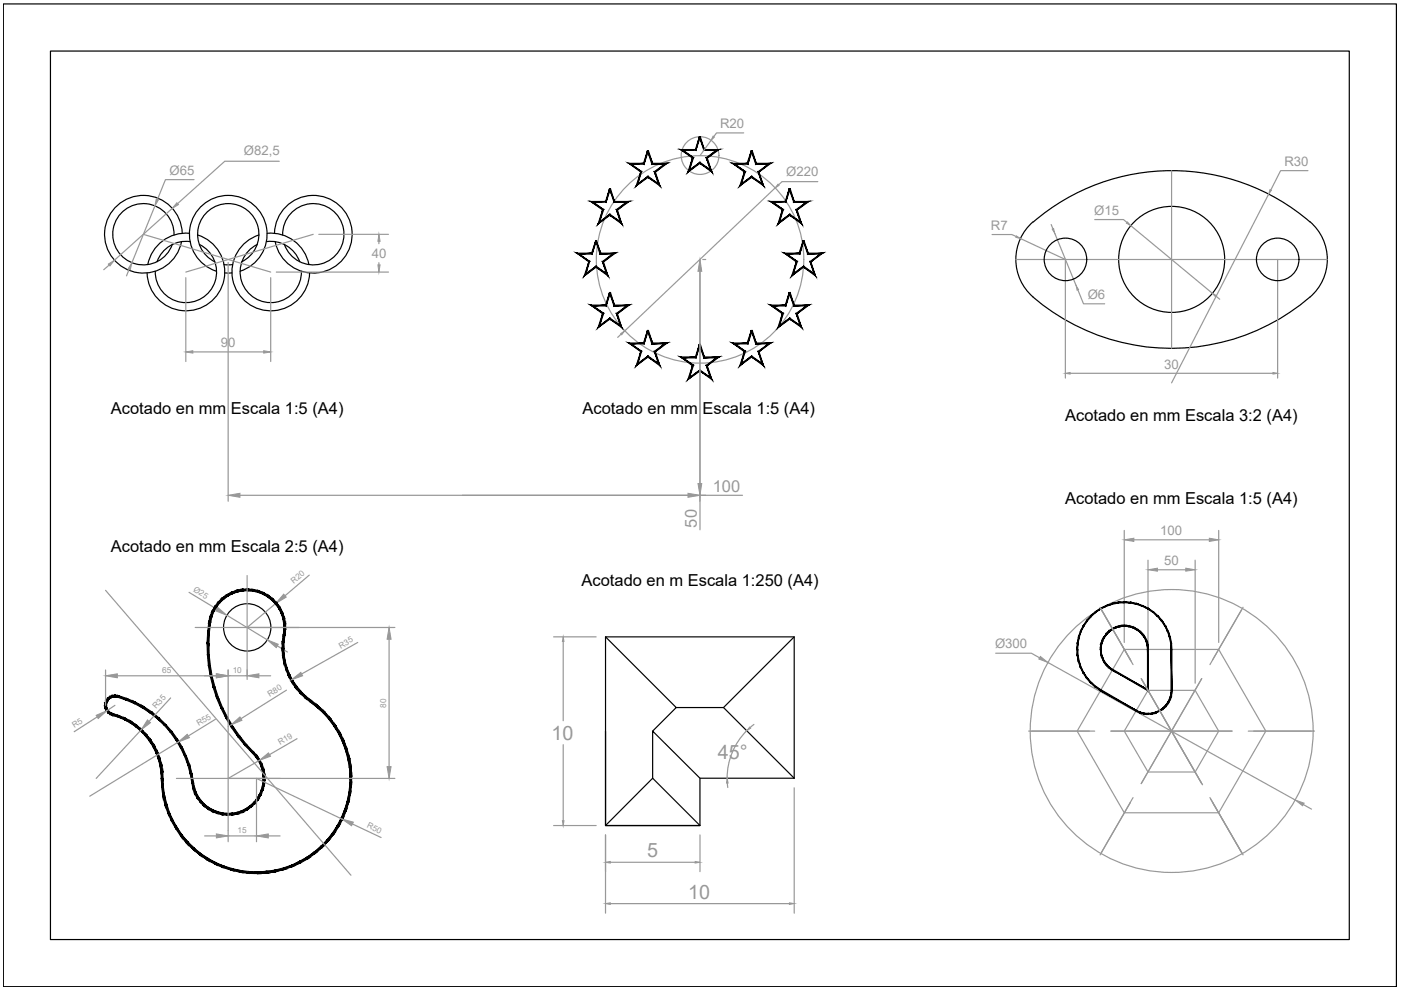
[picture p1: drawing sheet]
<svg xmlns="http://www.w3.org/2000/svg" width="297mm" height="210mm" viewBox="0 0 297 210" stroke-linecap="round" stroke-linejoin="round" font-family="sans-serif">
<!-- layer: 0 -->
<g fill="none" stroke="#000" stroke-width=".25">
<path d="M.7 .8h295.4v208.4h-295.4zM10.7 10.8h275.4v188.4h-275.4zM36.9 49.8a6.5 6.5 0 0 0-9-6.1 6.5 6.5 0 0 0-2 10.7 6.5 6.5 0 0 0 10.6-2.6M38.6 49.4a8.2 8.2 0 0 0-12-7 8.2 8.2 0 0 0-1.1 13.9 8.2 8.2 0 0 0 13-5.1M40.2 49.5a8.2 8.2 0 0 0-8.9 6.6M40.3 51.2a6.5 6.5 0 0 0-7 4.3M41.9 49.8a8.2 8.2 0 0 1 2.5 14.4 8.2 8.2 0 0 1-13.2-6.3M42.3 51.8a6.5 6.5 0 0 1 .5 11.4 6.5 6.5 0 0 1-9.9-5.7M45.5 55.5a6.5 6.5 0 0 1-2.2-9.9 6.5 6.5 0 0 1 10.2 0 6.5 6.5 0 0 1-2.2 9.9M45.9 57.5a8.2 8.2 0 0 1-4.2-12.7 8.2 8.2 0 0 1 13.4 0 8.2 8.2 0 0 1-4.2 12.7M47.5 56.1h1.8M47.6 57.9h1.5"/>
<path d="M54.5 51.8a6.5 6.5 0 0 0-.5 11.4 6.5 6.5 0 0 0 9.9-5.7M54.9 49.8a8.2 8.2 0 0 0-2.4 14.4 8.2 8.2 0 0 0 13.1-6.3M56.5 51.2a6.5 6.5 0 0 1 7 4.3M56.7 49.5a8.2 8.2 0 0 1 8.8 6.6M58.2 49.4a8.2 8.2 0 0 1 12-7 8.2 8.2 0 0 1 1.2 13.9 8.2 8.2 0 0 1-13.1-5.1M59.9 49.8a6.5 6.5 0 0 1 9-6.1 6.5 6.5 0 0 1 2 10.7 6.5 6.5 0 0 1-10.6-2.6M219 47a10.5 10.5 0 0 0 0 16 44.8 44.8 0 0 0 60-1.3 10.5 10.5 0 0 0-1.2-14.7M219.1 47.1a45 45 0 0 1 58.7 0M128.4 135l15 15-5 5M168.4 135l-15 15M128.4 155v20h20v-10M143.4 150h10l15 15"/>
<path d="M138.4 165v-10l10 10h20M168.4 165v-30h-40v40h20l-10-10-10 10"/>
<circle cx="225.9" cy="55" r="4.5"/>
<circle cx="248.4" cy="55" r="11.2"/>
<circle cx="270.9" cy="55" r="4.5"/>
<circle cx="52.4" cy="133" r="5"/>
</g>
<!-- layer: CapaCotas -->
<g fill="none" stroke="#989898" stroke-width=".25">
<path d="M41.1 38.1h-6l-1.7 4.2M59.2 34.2h-11.5l-10 9M150.7 29.8l-2.3 3.2M157.7 28.2h-5.8l-.6 .8M164.3 39.9l-31.9 30.3M173.4 38.5h-7.6l-.7 .7M248.4 36.2v37.7M277.3 36.2h-5.8l-2.1 4.1M23.1 56.2l-1.1 1M27.4 57.1l-.6 1.4M30.4 49.7l27 8M32.8 43.7l-4.8 12"/>
<path d="M36.5 44.2l-12.3 11M39.4 58.9v17.8M48.4 55.7v50.6M57.4 58.9v17.8M58.6 57.7h23.8M66.4 49.7l-27 8M67.6 49.7h14.8M80.3 51.2v.5M80.3 55.7v.5M148.4 55.7v56.6M149 55h.6M210.3 49.7h4.2l1 .5"/>
<path d="M215.4 55h66M216.4 50.6l9.5 4.4v25.2M222.9 47.6l.4 .9M223.6 49.5l4.6 11.1M232.1 46.6h6.1l.8 .6M239.7 47.8l17.3 14.4M269 41.2l-20.6 40M270.9 55v25.2M40.9 74.6h15M131.7 70.9l-.7 .6M226.9 79.1h43M228.5 61.5l1.2 2.9h4.5"/>
<path d="M257.8 62.8l.8 .6M50.9 105h106.5M238.4 112.5v23.7M240.4 114.5h16M243.4 118.8v26.1M253.4 118.8v26.1M258.4 112.5v23.7M22.4 125.2l52 60.4M40.1 125.6l5.9 3.5M41.4 133h42.3M48.1 130.5l8.6 5.2M52.4 122v22"/>
<path d="M58.5 127.9l-6.1 5.1M58.8 136.9l2.1 1.3M65.6 121.9l-5.2 4.4M75.8 136.2l-11.8 6.7M82.5 135.5v27M117.4 135h9M119.4 136v16.8M211.1 138.5h7.6l1.7 1M233.2 128.8l6.5 11.1M233.4 129l6.4 11.2M233.5 129.3l6.7 11.6M238.4 137.7h20l10 17.3-10 17.3h-20l-10-17.3z"/>
<path d="M245.4 120.8h6M263.2 129.3l-6.7 11.6M263.6 128.8l-6.5 11.1M20.6 152l-4.9 3.1M22.4 142.1v7.4M24.4 149.5l-1.7 1.2M24.9 143.3h21M29.9 154.8l-9.5 10.2M36.2 148l-4.6 4.9M37.8 157.3l-18.8 11.5M45.7 152.5l-5.8 3.5M48.4 142.1v36.4"/>
<path d="M48.4 143.3h4M54.9 143.3h2.5M60.7 146.3l-9.6 6.1M63 156.6l-5.9 3.4M119.4 157.9v16.1M158.3 154.9a14.2 14.2 0 0 0-4.1 10.1M159.8 153.6l-.7 .6M218.1 155h14M222.2 140.4l52.4 29.2M235.5 155h25.7M242 143.9l13 22.5M243.4 146.4h10l5 8.6-5 8.7h-10l-5-8.7z"/>
<path d="M254.8 143.9l-12.8 22.2M264.7 155h14M37.4 165h46.3M43.4 177.2h2.5M48.4 177.2h6M55 161.2l-6.6 3.8M56.9 177.2h2.5M72.5 173.6l-18.1-8.6v13.5M74.7 174.7l6.1 2.9M117.4 175h9M128.4 177v16.6M148.4 177v7.8"/>
<path d="M154.2 166l.1 1M168.4 167v26.6M239.7 170.1l-6.5 11.2M240.2 169.1l-6.7 11.6M256.5 169.1l6.9 11.9M257.1 170.1l6.5 11.2M276.3 170.6l1.8 1M129.4 182.8h18M129.4 191.6h38"/>
<circle cx="148.4" cy="33" r="4"/>
<circle cx="148.4" cy="55" r="22"/>
<circle cx="248.4" cy="155" r="30"/>
</g>
<!-- layer: 0 -->
<g fill="#000" stroke="#000" stroke-width=".21">
<path d="M137.3 31.9l-.7 2.9 .9-2.8zM137.3 31.9l-.7 2.9-.2-.2zM133.9 34.8h2.7l-.2-.2zM133.3 34.6h3.1l-2.5 .2zM133.3 34.6l2.7 1.8-2.1-1.6zM133.3 34.6l2.7 1.8-.2 .1zM135.8 36.5l-.6 2.4 .8-2.5zM135.8 36.5l-.6 2.4-.3 .5zM135.2 38.9l-.3 .5 2.5-2zM134.9 39.4l2.5-2v.2zM137.4 37.4v.2l2.2 1.3zM137.4 37.6l2.2 1.3 .3 .5zM138.7 36.4l.9 2.5 .3 .5zM138.7 36.4l.3 .1 .9 2.9zM138.7 36.4l.3 .1 1.9-1.7zM139 36.5l1.9-1.7 .6-.2zM138.2 34.8h2.7l.6-.2zM138.4 34.6h3.1l-3.3 .2zM137.3 32l.9 2.8 .2-.2zM137.3 32l.2-.1 .9 2.7z"/>
<path d="M148.3 29l-.7 2.9 .9-2.9zM148.3 29l-.7 2.9-.2-.2zM144.9 31.9h2.7l-.2-.2zM144.3 31.7h3.1l-2.5 .2zM144.3 31.7l2.8 1.7-2.2-1.5zM144.3 31.7l2.8 1.7-.3 .1zM146.8 33.5l-.6 2.5 .9-2.6zM146.8 33.5l-.6 2.5-.4 .5zM146.2 36l-.4 .5 2.6-2.1zM145.8 36.5l2.6-2.1v.3zM148.4 34.4v.3l2.2 1.3zM148.4 34.7l2.2 1.3 .3 .5zM149.7 33.4l.9 2.6 .3 .5zM149.7 33.4l.3 .1 .9 3zM149.7 33.4l.3 .1 1.9-1.6zM150 33.5l1.9-1.6 .6-.2zM149.2 31.9h2.7l.6-.2zM149.3 31.7h3.2l-3.3 .2zM148.3 29l.9 2.9 .1-.2zM148.3 29h.2l.8 2.7z"/>
<path d="M159.3 31.9l-.7 2.9 .9-2.8zM159.3 31.9l-.7 2.9-.2-.2zM155.9 34.8h2.7l-.2-.2zM155.3 34.6h3.1l-2.5 .2zM155.3 34.6l2.8 1.8-2.2-1.6zM155.3 34.6l2.8 1.8-.3 .1zM157.8 36.5l-.6 2.4 .9-2.5zM157.8 36.5l-.6 2.4-.4 .5zM157.2 38.9l-.4 .5 2.6-2zM156.8 39.4l2.6-2v.2zM159.4 37.4v.2l2.1 1.3zM159.4 37.6l2.1 1.3 .4 .5zM160.7 36.4l.8 2.5 .4 .5zM160.7 36.4l.2 .1 1 2.9zM160.7 36.4l.2 .1 2-1.7zM160.9 36.5l2-1.7 .6-.2zM160.2 34.8h2.7l.6-.2zM160.3 34.6h3.2l-3.3 .2zM159.3 32l.9 2.8 .1-.2zM159.3 32l.2-.1 .8 2.7z"/>
<path d="M126.3 51l-.8 2.9 1-2.9zM126.3 51l-.8 2.9-.1-.2zM122.9 53.9h2.6l-.1-.2zM122.3 53.7h3.1l-2.5 .2zM122.3 53.7l2.7 1.7-2.1-1.5zM122.3 53.7l2.7 1.7-.2 .1zM124.8 55.5l-.6 2.5 .8-2.6zM124.8 55.5l-.6 2.5-.3 .5zM124.2 58l-.3 .5 2.5-2.1zM123.9 58.5l2.5-2.1v.3zM126.4 56.4v.3l2.2 1.3zM126.4 56.7l2.2 1.3 .3 .5zM127.7 55.4l.9 2.6 .3 .5zM127.7 55.4l.3 .1 .9 3zM127.7 55.4l.3 .1 1.9-1.6zM128 55.5l1.9-1.6 .6-.2zM127.2 53.9h2.7l.6-.2zM127.4 53.7h3.1l-3.3 .2zM126.3 51l.9 2.9 .2-.2zM126.3 51h.2l.9 2.7z"/>
<path d="M129.2 40l-.7 2.9 .9-2.9zM129.2 40l-.7 2.9-.1-.2zM125.8 42.9h2.7l-.1-.2zM125.2 42.7h3.2l-2.6 .2zM125.2 42.7l2.8 1.7-2.2-1.5zM125.2 42.7l2.8 1.7-.3 .1zM127.7 44.5l-.5 2.5 .8-2.6zM127.7 44.5l-.5 2.5-.4 .5zM127.2 47l-.4 .5 2.5-2.1zM126.8 47.5l2.5-2.1v.3zM129.3 45.4v.3l2.2 1.3zM129.3 45.7l2.2 1.3 .4 .5zM130.7 44.4l.8 2.6 .4 .5zM130.7 44.4l.2 .1 1 3zM130.7 44.4l.2 .1 1.9-1.6zM130.9 44.5l1.9-1.6 .7-.2zM130.2 42.9h2.6l.7-.2zM130.3 42.7h3.2l-3.3 .2zM129.2 40l1 2.9 .1-.2zM129.2 40h.2l.9 2.7z"/>
<path d="M167.3 40l-.7 2.9 .9-2.9zM167.3 40l-.7 2.9-.1-.2zM163.9 42.9h2.7l-.1-.2zM163.3 42.7h3.2l-2.6 .2zM163.3 42.7l2.8 1.7-2.2-1.5zM163.3 42.7l2.8 1.7-.3 .1zM165.8 44.5l-.5 2.5 .8-2.6zM165.8 44.5l-.5 2.5-.4 .5zM165.3 47l-.4 .5 2.6-2.1zM164.9 47.5l2.6-2.1v.3zM167.5 45.4v.3l2.1 1.3zM167.5 45.7l2.1 1.3 .4 .5zM168.8 44.4l.8 2.6 .4 .5zM168.8 44.4l.2 .1 1 3zM168.8 44.4l.2 .1 1.9-1.6zM169 44.5l1.9-1.6 .7-.2zM168.3 42.9h2.6l.7-.2zM168.4 42.7h3.2l-3.3 .2zM167.3 40l1 2.9 .1-.2zM167.3 40h.2l.9 2.7z"/>
<path d="M170.3 51l-.7 2.9 .9-2.9zM170.3 51l-.7 2.9-.2-.2zM166.9 53.9h2.7l-.2-.2zM166.3 53.7h3.1l-2.5 .2zM166.3 53.7l2.8 1.7-2.2-1.5zM166.3 53.7l2.8 1.7-.3 .1zM168.8 55.5l-.6 2.5 .9-2.6zM168.8 55.5l-.6 2.5-.4 .5zM168.2 58l-.4 .5 2.6-2.1zM167.8 58.5l2.6-2.1v.3zM170.4 56.4v.3l2.1 1.3zM170.4 56.7l2.1 1.3 .4 .5zM171.7 55.4l.8 2.6 .4 .5zM171.7 55.4l.2 .1 1 3zM171.7 55.4l.2 .1 2-1.6zM171.9 55.5l2-1.6 .6-.2zM171.2 53.9h2.7l.6-.2zM171.4 53.7h3.1l-3.3 .2zM170.3 51l.9 2.9 .2-.2zM170.3 51h.2l.9 2.7z"/>
<path d="M129.2 62l-.7 2.9 .9-2.9zM129.2 62l-.7 2.9-.1-.2zM125.8 64.9h2.7l-.1-.2zM125.2 64.7h3.2l-2.6 .2zM125.2 64.7l2.8 1.7-2.2-1.5zM125.2 64.7l2.8 1.7-.3 .1zM127.7 66.5l-.5 2.5 .8-2.6zM127.7 66.5l-.5 2.5-.4 .5zM127.2 69l-.4 .5 2.5-2.1zM126.8 69.5l2.5-2.1v.3zM129.3 67.4v.3l2.2 1.3zM129.3 67.7l2.2 1.3 .4 .5zM130.7 66.4l.8 2.6 .4 .5zM130.7 66.4l.2 .1 1 3zM130.7 66.4l.2 .1 1.9-1.6zM130.9 66.5l1.9-1.6 .7-.2zM130.2 64.9h2.6l.7-.2zM130.3 64.7h3.2l-3.3 .2zM129.2 62l1 2.9 .1-.2zM129.2 62h.2l.9 2.7z"/>
<path d="M137.3 70l-.7 2.9 .9-2.8zM137.3 70l-.7 2.9-.2-.2zM133.9 72.9h2.7l-.2-.2zM133.3 72.7h3.1l-2.5 .2zM133.3 72.7l2.7 1.8-2.1-1.6zM133.3 72.7l2.7 1.8-.2 .1zM135.8 74.6l-.6 2.4 .8-2.5zM135.8 74.6l-.6 2.4-.3 .6zM135.2 77l-.3 .6 2.5-2.1zM134.9 77.6l2.5-2.1v.2zM137.4 75.5v.2l2.2 1.3zM137.4 75.7l2.2 1.3 .3 .6zM138.7 74.5l.9 2.5 .3 .6zM138.7 74.5l.3 .1 .9 3zM138.7 74.5l.3 .1 1.9-1.7zM139 74.6l1.9-1.7 .6-.2zM138.2 72.9h2.7l.6-.2zM138.4 72.7h3.1l-3.3 .2zM137.3 70.1l.9 2.8 .2-.2zM137.3 70.1l.2-.1 .9 2.7z"/>
<path d="M148.3 73l-.7 2.9 .9-2.8zM148.3 73l-.7 2.9-.2-.2zM144.9 75.9h2.7l-.2-.2zM144.3 75.7h3.1l-2.5 .2zM144.3 75.7l2.8 1.8-2.2-1.6zM144.3 75.7l2.8 1.8h-.3zM146.8 77.5l-.6 2.5 .9-2.5zM146.8 77.5l-.6 2.5-.4 .5zM146.2 80l-.4 .5 2.6-2.1zM145.8 80.5l2.6-2.1v.3zM148.4 78.4v.3l2.2 1.3zM148.4 78.7l2.2 1.3 .3 .5zM149.7 77.5l.9 2.5 .3 .5zM149.7 77.5h.3l.9 3zM149.7 77.5h.3l1.9-1.6zM150 77.5l1.9-1.6 .6-.2zM149.2 75.9h2.7l.6-.2zM149.3 75.7h3.2l-3.3 .2zM148.3 73.1l.9 2.8 .1-.2zM148.3 73.1l.2-.1 .8 2.7z"/>
<path d="M159.3 70l-.7 2.9 .9-2.8zM159.3 70l-.7 2.9-.2-.2zM155.9 72.9h2.7l-.2-.2zM155.3 72.7h3.1l-2.5 .2zM155.3 72.7l2.8 1.8-2.2-1.6zM155.3 72.7l2.8 1.8-.3 .1zM157.8 74.6l-.6 2.4 .9-2.5zM157.8 74.6l-.6 2.4-.4 .6zM157.2 77l-.4 .6 2.6-2.1zM156.8 77.6l2.6-2.1v.2zM159.4 75.5v.2l2.1 1.3zM159.4 75.7l2.1 1.3 .4 .6zM160.7 74.5l.8 2.5 .4 .6zM160.7 74.5l.2 .1 1 3zM160.7 74.5l.2 .1 2-1.7zM160.9 74.6l2-1.7 .6-.2zM160.2 72.9h2.7l.6-.2zM160.3 72.7h3.2l-3.3 .2zM159.3 70.1l.9 2.8 .1-.2zM159.3 70.1l.2-.1 .8 2.7z"/>
<path d="M167.3 62l-.7 2.9 .9-2.9zM167.3 62l-.7 2.9-.1-.2zM163.9 64.9h2.7l-.1-.2zM163.3 64.7h3.2l-2.6 .2zM163.3 64.7l2.8 1.7-2.2-1.5zM163.3 64.7l2.8 1.7-.3 .1zM165.8 66.5l-.5 2.5 .8-2.6zM165.8 66.5l-.5 2.5-.4 .5zM165.3 69l-.4 .5 2.6-2.1zM164.9 69.5l2.6-2.1v.3zM167.5 67.4v.3l2.1 1.3zM167.5 67.7l2.1 1.3 .4 .5zM168.8 66.4l.8 2.6 .4 .5zM168.8 66.4l.2 .1 1 3zM168.8 66.4l.2 .1 1.9-1.6zM169 66.5l1.9-1.6 .7-.2zM168.3 64.9h2.6l.7-.2zM168.4 64.7h3.2l-3.3 .2zM167.3 62l1 2.9 .1-.2zM167.3 62h.2l.9 2.7z"/>
<path d="M243.4 136.8l.1 .9h-.2zM243.2 136.8l.1 .9 .1-.9zM243.2 136l.2 .8h-.2zM243 136l.2 .8v-.8zM242.8 135.2l.4 .8h-.2zM242.6 135.2l.4 .8-.2-.8zM242.3 134.4l.5 .8h-.2zM242.1 134.6l.5 .6-.3-.8zM241.7 133.8l.6 .6-.2 .2zM241.7 133.8l-.2 .1 .6 .7zM240.9 133.3l.8 .5-.2 .1zM240.9 133.3l-.1 .2 .7 .4zM240.1 132.9l.8 .4-.1 .2zM240.1 132.9v.2l.7 .4zM239.3 132.7l.8 .2v.2zM239.3 132.7v.2l.8 .2zM238.4 132.6l.9 .1v.2zM238.4 132.6v.2l.9 .1zM237.5 132.7l.9-.1v.2zM237.5 132.7v.2l.9-.1zM236.6 132.9l.9-.2v.2zM236.6 132.9l.1 .2 .8-.2zM235.8 133.3l.8-.4 .1 .2zM235.8 133.3l.2 .2 .7-.4zM235.1 133.8l.7-.5 .2 .2zM235.1 133.8l.1 .1 .8-.4zM235.1 133.8l.1 .1-.7 .5zM234.5 134.4l.1 .2 .6-.7zM234.5 134.4l.1 .2-.6 .6zM234 135.2h.1l.5-.6zM234 135.2h.1l-.5 .8zM234.1 135.2l-.5 .8h.2zM233.6 136h.2l-.4 .8zM233.8 136l-.4 .8h.1zM233.4 136.8h.1l-.2 .9zM233.5 136.8l-.2 .9h.2zM233.3 137.7h.2l-.1 .9zM233.5 137.7l-.1 .9 .1-.1zM233.4 138.6l.1-.1 .1 .9zM233.5 138.5l.1 .9h.2zM233.6 139.4h.2l.2 .8zM233.8 139.4l.2 .8h.1zM234 140.2h.1l.4 .8zM234.1 140.2l.4 .8 .1-.2zM234.5 141l.1-.2 .5 .8zM234.6 140.8l.5 .8 .1-.1zM235.1 141.6l.1-.1 .6 .6zM235.2 141.5l.6 .6 .2-.2z"/>
<path d="M248.4 136.4l.1 1.3h-.2zM248.2 136.4l.1 1.3 .1-1.3zM248.1 135.1l.3 1.3h-.2zM247.9 135.1l.3 1.3-.1-1.3zM247.7 133.8l.4 1.3h-.2zM247.5 133.9l.4 1.2-.2-1.3zM247.1 132.7l.6 1.1-.2 .1zM247 132.7l.5 1.2-.4-1.2zM246.4 131.6l.7 1.1h-.1zM246.2 131.7l.8 1-.6-1.1zM245.5 130.5l.9 1.1-.2 .1zM245.5 130.5l-.1 .2 .8 1zM244.5 129.7l1 .8-.1 .2zM244.5 129.7l-.1 .1 1 .9zM243.4 128.9l1.1 .8-.1 .1zM243.4 128.9l-.1 .2 1.1 .7zM242.3 128.4l1.1 .5-.1 .2zM242.3 128.4l-.1 .2 1.1 .5zM241 127.9l1.3 .5-.1 .2zM241 127.9l-.1 .2 1.3 .5zM239.7 127.7l1.3 .2-.1 .2zM239.7 127.7v.2l1.2 .2zM238.4 127.6l1.3 .1v.2zM238.4 127.6v.2l1.3 .1zM237.1 127.7l1.3-.1v.2zM237.1 127.7v.2l1.3-.1zM235.8 127.9l1.3-.2v.2zM235.8 127.9v.2l1.3-.2zM234.5 128.4l1.3-.5v.2zM234.5 128.4l.1 .2 1.2-.5zM233.3 128.9l1.2-.5 .1 .2zM233.3 128.9l.2 .2 1.1-.5zM232.2 129.7l1.1-.8 .2 .2zM232.2 129.7l.2 .1 1.1-.7zM231.3 130.5l.9-.8 .2 .1zM231.3 130.5l.1 .2 1-.9zM231.3 130.5l.1 .2-1 .9zM230.4 131.6l.1 .1 .9-1zM230.4 131.6l.1 .1-.9 1zM230.5 131.7l-.9 1h.2zM229.6 132.7h.2l-.7 1.1zM229.8 132.7l-.7 1.1 .1 .1zM229.1 133.8l.1 .1-.6 1.2zM229.2 133.9l-.6 1.2h.2zM228.6 135.1h.2l-.4 1.3zM228.8 135.1l-.4 1.3h.2zM228.4 136.4h.2l-.3 1.3zM228.6 136.4l-.3 1.3h.2zM228.3 137.7h.2l-.1 1.3zM228.5 137.7l-.1 1.3h.2zM228.4 139h.2v1.3zM228.6 139v1.3l.2-.1zM228.6 140.3l.2-.1 .3 1.3zM228.8 140.2l.3 1.3h.1zM229.1 141.5h.1l.4 1.2zM229.2 141.5l.4 1.2 .2-.1zM229.6 142.7l.2-.1 .6 1.2zM229.8 142.6l.6 1.2 .1-.1zM230.4 143.8l.1-.1 .8 1.2zM230.5 143.7l.8 1.2 .1-.2zM231.4 144.7l.8 1-.9-.8zM231.4 144.7l.8 1 .2-.2zM232.4 145.5l.9 1-1.1-.8zM232.4 145.5l.9 1 .2-.3z"/>
<path d="M23.5 151.1l.4 .2-.1 .4zM23.5 151.1l-.2 .4 .5 .2zM23.1 150.9l.4 .2-.2 .4zM22.8 151.1l.5 .4-.2-.6zM22.8 150.5l.3 .4-.3 .2zM22.5 150.7l.3 .4v-.6zM22.6 150l.2 .5-.3 .2zM22.3 150.1l.2 .6 .1-.7zM22.6 149.5v.5l-.3 .1zM22.2 149.5l.1 .6 .3-.6zM22.2 149.5l.4-.4v.4zM22.3 149l-.1 .5 .4-.4zM22.3 149l.5-.3-.2 .4zM22.5 148.4l-.2 .6 .5-.3zM22.5 148.4l.6-.1-.3 .4zM22.8 148l-.3 .4 .6-.1zM22.8 148h.7l-.4 .3zM22.8 148h.7l-.2-.4zM23.3 147.6l.6 .2-.4 .2zM23.3 147.6l.6 .2-.1-.4zM23.8 147.4l.6 .4h-.5zM23.8 147.4l.6 .4v-.5zM24.4 147.3l.5 .5h-.5zM24.4 147.3l.5 .5 .1-.4zM25 147.4l1.7 1-1.8-.6zM25 147.4l1.7 1 .2-.3zM26.9 148.1l1.7 1.1-1.9-.8zM26.9 148.1l1.7 1.1 .1-.3zM28.7 148.9l1.6 1.2-1.7-.9zM28.7 148.9l1.6 1.2 .2-.3zM30.5 149.8l1.4 1.4-1.6-1.1zM30.5 149.8l1.4 1.4 .3-.3zM32.2 150.9l1.2 1.6-1.5-1.3zM32.2 150.9l1.2 1.6 .3-.3zM33.7 152.2l1.2 1.6-1.5-1.3zM33.7 152.2l1.2 1.6 .2-.2zM34.9 153.8l.2-.2 1 1.7zM35.1 153.6l1 1.7 .3-.2zM36.1 155.3l.3-.2 .9 1.8zM36.4 155.1l.9 1.8 .3-.2zM37.3 156.9l.3-.2 .7 1.9zM37.6 156.7l.7 1.9 .3-.2zM38.3 158.6l.3-.2 .5 2zM38.6 158.4l.5 2 .4-.2zM39.1 160.4l.4-.2 .3 2zM39.5 160.2l.3 2 .4-.1zM39.8 162.2l.4-.1 .1 2zM40.2 162.1l.1 2 .4-.1zM40.3 164.1l.4-.1v2.1zM40.7 164v2.1l.3-.1zM40.7 166.1l.3-.1-.1 1.1zM41 166l-.1 1.1 .4-.1zM40.9 167.1l.4-.1-.1 1.2zM41.3 167l-.1 1.2 .4-.2zM41.2 168.2l.4-.2 .1 1.1zM41.6 168l.1 1.1 .4-.2zM41.7 169.1l.4-.2 .3 1.1zM42.1 168.9l.3 1.1 .3-.2zM42.4 170l.3-.2 .4 1zM42.7 169.8l.4 1 .3-.3zM43.1 170.8l.3-.3 .6 1zM43.4 170.5l.6 1 .2-.3zM44.2 171.2l.7 .9-.9-.6zM44.2 171.2l.7 .9 .3-.4zM45.2 171.7l.8 .8-1.1-.4zM45.2 171.7l.8 .8 .1-.4zM46.1 172.1l1 .6-1.1-.2zM46.1 172.1l1 .6v-.4zM47.1 172.3l1 .5-1-.1zM47.1 172.3l1 .5 .1-.3zM48.2 172.5l1 .3h-1.1zM48.2 172.5l1 .3v-.4zM49.2 172.4l1.1 .2-1.1 .2zM49.2 172.4l1.1 .2-.1-.4zM50.2 172.2l1.2 .1-1.1 .3zM50.2 172.2l1.2 .1-.2-.4zM51.2 171.9l1.2-.1-1 .5zM51.2 171.9l1.2-.1-.3-.4zM52.1 171.4l1.1-.3-.8 .7zM52.1 171.4l1.1-.3-.2-.3zM53 170.8l1-.4-.8 .7zM53 170.8l1-.4-.2-.3zM53.8 170.1l1-.5-.8 .8zM54.4 169.3l-.6 .8 1-.5zM54.4 169.3l.9-.7-.5 1zM55 168.4l-.6 .9 .9-.7zM55.7 167.6l-.4 1-.3-.2zM55.4 167.5l-.4 .9 .7-.8zM56 166.5l-.3 1.1-.3-.1zM55.7 166.5l-.3 1 .6-1zM56.2 165.5l-.2 1h-.3zM55.8 165.4l-.1 1.1 .5-1zM56.2 164.4v1.1l-.4-.1zM55.7 164.4l.1 1 .4-1zM56 163.3l.2 1.1h-.5zM55.6 163.4l.1 1 .3-1.1zM55.7 162.2l.3 1.1-.4 .1zM55.3 162.4l.3 1 .1-1.2zM55.2 161.2l.5 1-.4 .2zM54.8 161.4l.5 1-.1-1.2zM54.6 160.3l.6 .9-.4 .2zM54.3 160.6l.5 .8-.2-1.1zM53.8 159.5l.8 .8-.3 .3zM53.8 159.5l-.2 .3 .7 .8z"/>
<path d="M52.2 157.8l1.6 1.7-.2 .3zM51.9 158.1l1.7 1.7-1.4-2zM50.8 156l1.4 1.8-.3 .3zM50.4 156.2l1.5 1.9-1.1-2.1zM49.4 154.1l1.4 1.9-.4 .2zM49.1 154.3l1.3 1.9-1-2.1zM48.2 152.1l1.2 2-.3 .2zM47.9 152.3l1.2 2-.9-2.2zM47.2 150l1 2.1-.3 .2zM46.8 150.2l1.1 2.1-.7-2.3zM46.3 147.9l.9 2.1-.4 .2zM45.9 148l.9 2.2-.5-2.3zM45.6 145.7l.7 2.2-.4 .1zM45.2 145.8l.7 2.2-.3-2.3zM45 143.4l.6 2.3-.4 .1zM44.6 143.5l.6 2.3-.2-2.4zM44.6 141.1l.4 2.3-.4 .1zM44.2 141.2l.4 2.3v-2.4zM44.4 138.8l.2 2.3-.4 .1zM44 138.8l.2 2.4 .2-2.4zM44.3 136.5l.1 2.3h-.4zM43.9 136.5l.1 2.3 .3-2.3zM44.4 134.1l-.1 2.4h-.4zM44 134.1l-.1 2.4 .5-2.4zM44.7 131.9l-.3 2.2h-.4zM44.3 131.8l-.3 2.3 .7-2.2zM44.9 130.8l-.2 1.1-.4-.1zM44.6 130.6l-.3 1.2 .6-1zM45.3 129.7l-.4 1.1-.3-.2zM45 129.5l-.4 1.1 .7-.9zM45 129.5l.9-.8-.6 1zM45.6 128.5l-.6 1 .9-.8zM45.6 128.5l1-.7-.7 .9zM46.3 127.6l-.7 .9 1-.7zM46.3 127.6l1.1-.5-.8 .7zM47.1 126.7l-.8 .9 1.1-.5zM47.1 126.7l1.2-.3-.9 .7zM47.1 126.7l1.2-.3-.2-.3zM48.1 126.1l1.2-.2-1 .5zM48.1 126.1l1.2-.2-.1-.4zM49.2 125.5h1.2l-1.1 .4zM49.2 125.5h1.2l-.1-.4zM50.3 125.1l1.2 .2-1.1 .2zM50.3 125.1l1.2 .2v-.4zM51.5 124.9l1.1 .4h-1.1zM51.5 124.9l1.1 .4v-.4zM52.6 124.9l1.1 .5-1.1-.1zM52.6 124.9l1.1 .5 .1-.4zM53.8 125l1 .6-1.1-.2zM53.8 125l1 .6 .1-.3zM54.9 125.3l1 .8-1.1-.5zM54.9 125.3l1 .8 .1-.4zM56 125.7l.8 .9-.9-.5zM56 125.7l.8 .9 .3-.3zM57.1 126.3l.6 1.1-.9-.8zM57.1 126.3l.6 1.1 .3-.3zM58 127.1l.5 1.1-.8-.8zM58 127.1l.5 1.1 .3-.3zM58.5 128.2l.3-.3 .3 1.2zM58.8 127.9l.3 1.2 .4-.2zM59.1 129.1l.4-.2 .1 1.2zM59.5 128.9l.1 1.2 .4-.1zM59.6 130.1l.4-.1v1.2zM60 130v1.2l.4-.1zM60 131.2l.4-.1-.3 1.2zM60.4 131.1l-.3 1.2h.5zM60.1 132.3h.5l-.4 1.1zM60.6 132.3l-.4 1.1 .4 .1zM60.2 133.4l.4 .1-.5 1.1zM60.6 133.5l-.5 1.1h.3zM60.1 134.6h.3l-.6 1.4zM60.4 134.6l-.6 1.4h.4zM59.8 136h.4l-.4 1.5zM60.2 136l-.4 1.5h.4zM59.8 137.5h.4l-.3 1.5zM60.2 137.5l-.3 1.5 .4-.1zM59.9 139l.4-.1-.2 1.5zM60.3 138.9l-.2 1.5h.4zM60.1 140.4h.4l.1 1.4zM60.5 140.4l.1 1.4 .3-.1zM60.6 141.8l.3-.1 .2 1.5zM60.9 141.7l.2 1.5 .4-.1zM61.1 143.2l.4-.1 .3 1.5zM61.5 143.1l.3 1.5 .3-.3zM61.8 144.6l.3-.3 .5 1.5zM62.1 144.3l.5 1.5 .3-.3zM62.6 145.8l.3-.3 .7 1.4zM62.9 145.5l.7 1.4 .3-.3zM63.6 146.9l.3-.3 .7 1.3zM63.9 146.6l.7 1.3 .3-.3zM64.9 147.6l.9 1.3-1.2-1zM64.9 147.6l.9 1.3 .2-.4z"/>
<path d="M66 148.5l1.3 1.5-1.5-1.1zM66 148.5l1.3 1.5 .2-.3zM67.5 149.7l1.1 1.5-1.3-1.2zM67.5 149.7l1.1 1.5 .3-.2zM68.6 151.2l.3-.2 .9 1.6zM68.9 151l.9 1.6 .3-.2zM69.8 152.6l.3-.2 .8 1.7zM70.1 152.4l.8 1.7 .3-.2zM70.9 154.1l.3-.2 .7 1.8zM71.2 153.9l.7 1.8 .3-.2zM71.9 155.7l.3-.2 .4 1.9zM72.2 155.5l.4 1.9 .4-.2zM72.6 157.4l.4-.2 .3 1.9zM73 157.2l.3 1.9 .3-.1zM73.3 159.1l.3-.1 .1 1.9zM73.6 159l.1 1.9 .5-.1zM73.7 160.9l.5-.1-.1 1.9zM74.2 160.8l-.1 1.9h.4zM74.1 162.7h.4l-.3 1.8zM74.5 162.7l-.3 1.8h.4zM74.2 164.5h.4l-.4 1.9zM74.6 164.5l-.4 1.9h.3zM74.2 166.4h.3l-.6 1.8zM74.5 166.4l-.6 1.8 .4 .1zM73.9 168.2l.4 .1-.7 1.7zM74.3 168.3l-.7 1.7 .3 .1zM73.6 170l.3 .1-.9 1.7zM73.9 170.1l-.9 1.7 .4 .1zM73 171.8l.4 .1-1.1 1.6zM73.4 171.9l-1.1 1.6 .4 .2zM72.3 173.5l.4 .2-1.3 1.4zM72.7 173.7l-1.3 1.4 .4 .2zM71.4 175.1l.4 .2-1.4 1.4zM71.8 175.3l-1.4 1.4 .4 .2zM70.4 176.7l.4 .2-1.5 1.2zM69.3 178.1l.3 .3 1.2-1.5zM69.3 178.1l.3 .3-1.6 1zM68 179.4l.3 .3 1.3-1.3zM66.6 180.6l1.4-1.2 .3 .3zM66.6 180.6l.2 .4 1.5-1.3zM65.1 181.7l1.5-1.1 .2 .4zM65.1 181.7l.2 .4 1.5-1.1zM63.5 182.6l1.6-.9 .2 .4zM63.5 182.6l.2 .4 1.6-.9zM61.8 183.4l1.7-.8 .2 .4zM61.8 183.4l.2 .4 1.7-.8zM60.1 184l1.7-.6 .2 .4zM60.1 184l.1 .4 1.8-.6zM58.3 184.5l1.8-.5 .1 .4zM58.3 184.5l.1 .4 1.8-.5zM56.5 184.7l1.8-.2 .1 .4zM56.5 184.7v.5l1.9-.3zM54.6 184.9l1.9-.2v.5zM54.6 184.9v.3h1.9zM52.8 184.8l1.8 .1v.3zM52.8 184.8v.4h1.8zM51 184.6l1.8 .2v.4zM51 184.6l-.1 .3 1.9 .3zM49.2 184.1l1.8 .5-.1 .3zM49.2 184.1l-.1 .4 1.8 .4zM47.4 183.6l1.8 .5-.1 .4zM47.4 183.6l-.1 .4 1.8 .5zM45.7 182.9l1.7 .7-.1 .4zM45.7 182.9l-.2 .3 1.8 .8zM44.1 182l1.6 .9-.2 .3zM44.1 182l-.2 .3 1.6 .9zM42.6 181l1.5 1-.2 .3zM42.6 181l-.3 .3 1.6 1zM41.1 179.8l1.5 1.2-.3 .3zM41.1 179.8l-.2 .3 1.4 1.2zM39.8 178.5l1.3 1.3-.2 .3zM39.5 178.8l1.4 1.3-1.1-1.6zM38.6 177.1l1.2 1.4-.3 .3zM38.3 177.3l1.2 1.5-.9-1.7zM37.6 175.5l1 1.6-.3 .2zM37.3 175.8l1 1.5-.7-1.8zM36.7 173.9l.9 1.6-.3 .3zM36.4 174.1l.9 1.7-.6-1.9zM35.9 172.2l.8 1.7-.3 .2zM35.6 172.4l.8 1.7-.5-1.9zM35.4 170.5l.5 1.7-.3 .2zM35 170.6l.6 1.8-.2-1.9zM34.9 168.7l.5 1.8-.4 .1zM34.5 168.8l.5 1.8-.1-1.9zM34.7 166.9l.2 1.8-.4 .1zM34.3 166.9l.2 1.9 .2-1.9zM34.6 165l.1 1.9h-.4zM34.2 165l.1 1.9 .3-1.9zM34.5 163.6l.1 1.4h-.4zM34.1 163.6l.1 1.4 .3-1.4zM34.3 162.2l.2 1.4h-.4zM33.9 162.3l.2 1.3 .2-1.4zM33.9 160.8l.4 1.4-.4 .1zM33.6 160.9l.3 1.4v-1.5zM33.4 159.5l.5 1.3-.3 .1zM33 159.6l.6 1.3-.2-1.4zM32.8 158.1l.6 1.4-.4 .1zM32.5 158.4l.5 1.2-.2-1.5zM32 156.9l.8 1.2-.3 .3zM31.7 157.2l.8 1.2-.5-1.5zM31.1 155.8l.9 1.1-.3 .3zM30.8 156.1l.9 1.1-.6-1.4zM30.2 154.8l.9 1-.3 .3zM30.2 154.8l-.3 .3 .9 1zM29.1 153.8l1.1 1-.3 .3zM29.1 153.8l-.3 .3 1.1 1zM27.9 153l1.2 .8-.3 .3zM27.9 153l-.2 .3 1.1 .8zM26.7 152.3l1.2 .7-.2 .3zM26.7 152.3l-.3 .3 1.3 .7zM25.3 151.8l1.4 .5-.3 .3zM25.3 151.8l-.1 .3 1.2 .5zM23.9 151.3l1.4 .5-.1 .3zM23.9 151.3l-.1 .4 1.4 .4z"/>
<path d="M233.5 146.2l-.2 .3 7.6 4.1zM233.3 146.5l7.6 4.1-.1 .2z"/>
<path d="M236 141.9l-.2 .2 7.5 4.1zM235.8 142.1l7.5 4.1 .2 .3zM243.3 137.7v8.5l.2 .3zM243.3 137.7h.2v8.8z"/>
<path d="M240.9 150.6l.7 .6-.8-.4zM240.9 150.6l.7 .6 .1-.3zM241.7 150.9l.8 .5-.9-.2zM241.7 150.9l.8 .5v-.2zM242.5 151.2l.9 .3-.9-.1zM242.5 151.2l.9 .3v-.3zM243.4 151.2l.8 .2-.8 .1zM243.4 151.2l.8 .2v-.2zM244.2 151.2h.9l-.9 .2zM244.2 151.2h.9v-.3zM245.1 150.9l.8-.1-.8 .4zM245.1 150.9l.8-.1-.1-.2zM245.8 150.6l.9-.3-.8 .5zM245.8 150.6l.9-.3-.2-.2zM246.5 150.1l.8-.5-.6 .7zM246.5 150.1l.8-.5-.2-.1zM247.1 149.5l.7-.6-.5 .7zM247.6 148.8l-.5 .7 .7-.6zM248.2 148.1l-.4 .8-.2-.1zM248 148l-.4 .8 .6-.7zM248.4 147.2l-.2 .9-.2-.1zM248.2 147.2l-.2 .8 .4-.8zM248.5 146.4l-.1 .8h-.2zM248.3 146.4l-.1 .8 .3-.8z"/>
<path d="M248.3 137.7v8.7h.2zM248.3 137.7h.2v8.7z"/>
</g>
<!-- layer: CapaCotas -->
<g fill="#989898" stroke="#989898" stroke-width=".21">
<path d="M131.6 70.7l.8-.5-.6 .8z"/>
<path d="M165 39.1l.2 .2-.9 .6z"/>
<path d="M151.2 28.9l.3 .2-.8 .7z"/>
<path d="M28 55.7l-.4 1.5-.4-.2z"/>
<path d="M33.1 42.1l.5 .3-.8 1.3z"/>
<path d="M23 56l1.2-.8-.9 1.2z"/>
<path d="M37.5 43l.3 .4-1.3 .8z"/>
<path d="M39.4 74.6l1.5-.2v.5z"/>
<path d="M55.9 74.4l1.5 .2-1.5 .3z"/>
<path d="M80.1 56.2h.5l-.3 1.5z"/>
<path d="M80.3 49.7l.3 1.5h-.5z"/>
<path d="M225.9 79.1l1-.1v.3z"/>
<path d="M269.9 79l1 .1-1 .2z"/>
<path d="M257 62.2l.9 .5-.2 .2z"/>
<path d="M239 47.1l.7 .7-.9-.5z"/>
<path d="M215.5 50l.9 .6-1-.3z"/>
<path d="M269.3 40.2l.3 .1-.6 .9z"/>
<path d="M223.1 48.6l.3-.1 .2 1z"/>
<path d="M228.2 60.6l.5 .8-.3 .1z"/>
<path d="M119.4 135l.2 1h-.4z"/>
<path d="M119.2 174h.4l-.2 1z"/>
<path d="M128.4 182.8l1-.1v.3z"/>
<path d="M147.4 182.7l1 .1-1 .2z"/>
<path d="M128.4 191.6l1-.2v.4z"/>
<path d="M167.4 191.4l1 .2-1 .2z"/>
<path d="M158.9 154.2l.3 .2-.9 .6z"/>
<path d="M154.2 165l.2 1h-.4z"/>
<path d="M243.4 120.8l2-.3v.6z"/>
<path d="M251.4 120.5l2 .3-2 .3z"/>
<path d="M238.4 114.5l2-.4v.7z"/>
<path d="M256.4 114.1l2 .4-2 .3z"/>
<path d="M274.6 169.6l1.9 .7-.3 .5z"/>
<path d="M220.6 139.2l1.6 1.2-2-.7z"/>
<path d="M60.1 126l.6 .6-2.2 1.3z"/>
<path d="M56.7 135.7l2.3 .9-.4 .7z"/>
<path d="M46.2 128.8l1.9 1.7-2.4-1z"/>
<path d="M45.9 142.9l2.5 .4-2.5 .4z"/>
<path d="M52.4 143.3l2.5-.4v.8z"/>
<path d="M45.9 176.8l2.5 .4-2.5 .5z"/>
<path d="M54.4 177.2l2.5-.4v.9z"/>
<path d="M22.4 143.3l2.5-.4v.8z"/>
<path d="M82.5 133l.4 2.5h-.8z"/>
<path d="M82.1 162.5h.8l-.4 2.5z"/>
<path d="M37.8 157.3l1.9-1.6 .5 .7z"/>
<path d="M31.3 152.6l.6 .6-2 1.6z"/>
<path d="M20.4 151.7l2.3-1-1.9 1.6z"/>
<path d="M72.5 173.6l2.4 .7-.4 .8z"/>
<path d="M61.8 144.1l2-1.5 .4 .7z"/>
<path d="M55 161.2l1.9-1.6 .4 .7z"/>
<path d="M49 153.7l1.9-1.7 .4 .7z"/>
<path d="M48.4 105l2.5-.4v.8z"/>
<path d="M145.9 104.6l2.5 .4-2.5 .4z"/>
<path d="M148.4 55l.4 2.5h-.8z"/>
<path d="M148 102.5h.8l-.4 2.5z"/>
</g>
<g font-size="4.2" fill="#989898">
<text x="117" y="156.8">10</text>
<text x="152.2" y="161">45°</text>
<text x="137.2" y="181.8">5</text>
<text x="145.9" y="190.5">10</text>
</g>
<g font-size="3.5">
<text x="23.5" y="87.7">Acotado en mm Escala 1:5 (A4)</text>
<text x="123.5" y="87.7">Acotado en mm Escala 1:5 (A4)</text>
<text x="225.8" y="89.3">Acotado en mm Escala 3:2 (A4)</text>
<text x="225.8" y="107">Acotado en mm Escala 1:5 (A4)</text>
<text x="23.5" y="117">Acotado en mm Escala 2:5 (A4)</text>
<text x="123.3" y="124.2">Acotado en m Escala 1:250 (A4)</text>
</g>
<g font-size="3.5" fill="#989898">
<text x="151.1" y="104.3">100</text>
<text x="147.7" y="111.9" transform="rotate(-90 147.7 111.9)">50</text>
</g>
<g font-size="2.8" fill="#989898">
<text x="152.7" y="27.1">R20</text>
<text x="51.7" y="32.8">Ø82,5</text>
<text x="272.3" y="35.2">R30</text>
<text x="36" y="37">Ø65</text>
<text x="166.7" y="37.4">Ø220</text>
<text x="232" y="45.5">Ø15</text>
<text x="210.1" y="48.8">R7</text>
<text x="78.9" y="54.7">40</text>
<text x="230.6" y="63.3">Ø6</text>
<text x="46.8" y="73.6">90</text>
<text x="246.8" y="78.1">30</text>
<text x="246" y="113.4">100</text>
<text x="246.8" y="119.7">50</text>
<text x="211" y="137.4">Ø300</text>
</g>
<g font-size="1.7" fill="#989898">
<text x="40.9" y="125.3" transform="rotate(32 40.9 125.3)">Ø25</text>
<text x="62.3" y="123.9" transform="rotate(-40 62.3 123.9)">R20</text>
<text x="72.2" y="137.5" transform="rotate(-29 72.2 137.5)">R35</text>
<text x="34.4" y="142.6">65</text>
<text x="49.3" y="142.6">10</text>
<text x="57.2" y="147.8" transform="rotate(-32 57.2 147.8)">R80</text>
<text x="15.8" y="154.3" transform="rotate(-33 15.8 154.3)">R5</text>
<text x="33.1" y="150.3" transform="rotate(-48 33.1 150.3)">R35</text>
<text x="42.1" y="154" transform="rotate(-31 42.1 154)">R55</text>
<text x="81.9" y="150" transform="rotate(-90 81.9 150)">80</text>
<text x="59.4" y="157.9" transform="rotate(-30 59.4 157.9)">R19</text>
<text x="50.4" y="176.6">15</text>
<text x="77.7" y="175.4" transform="rotate(26 77.7 175.4)">R50</text>
</g>
</svg>
